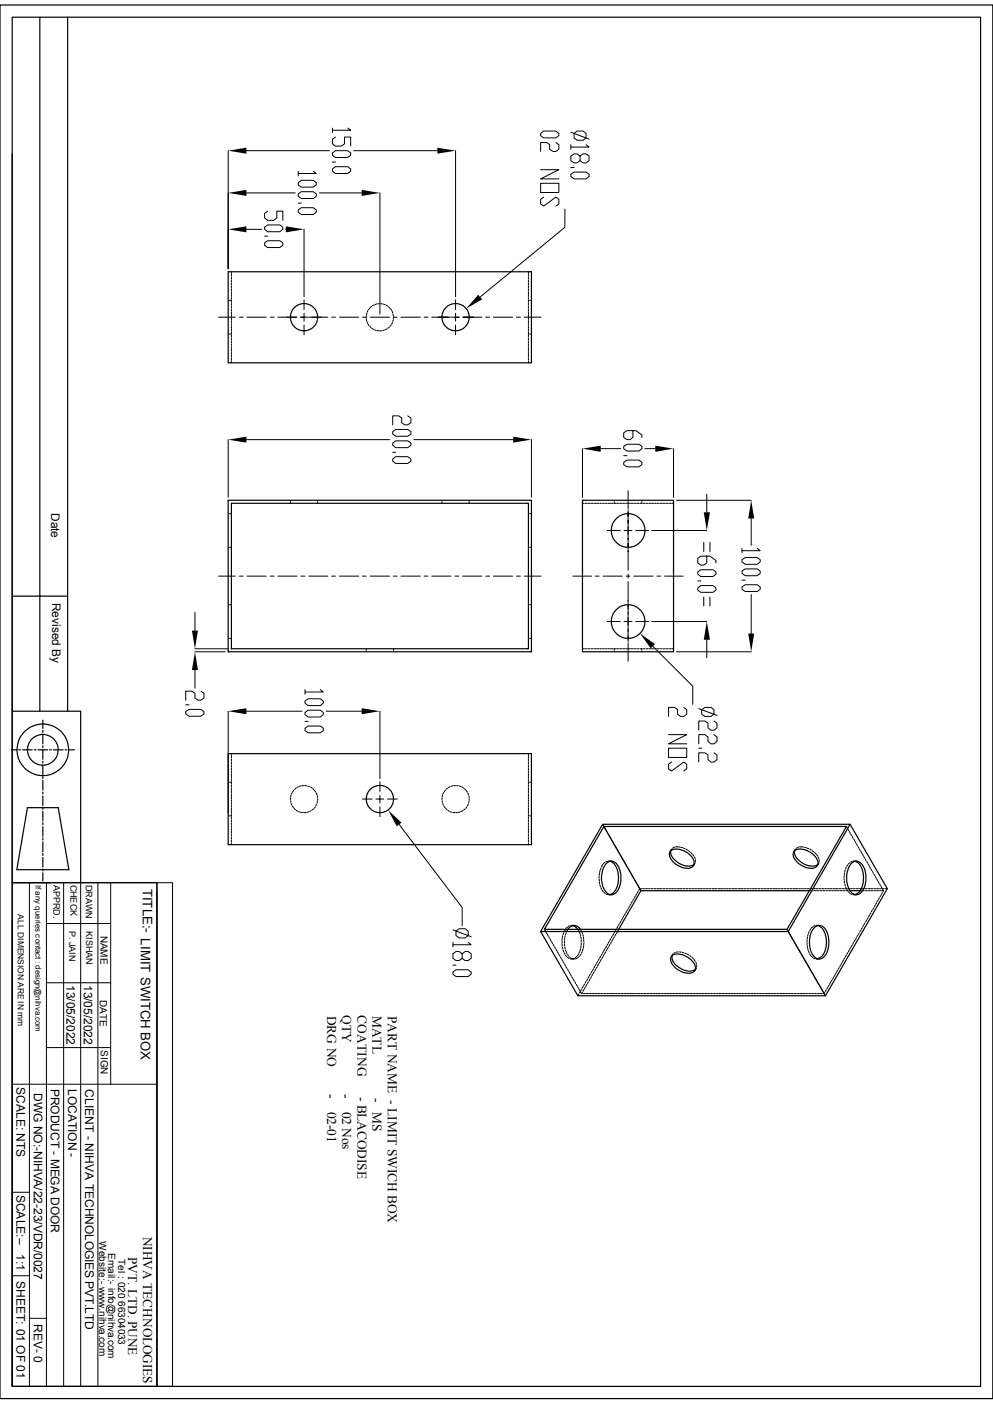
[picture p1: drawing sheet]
<svg xmlns="http://www.w3.org/2000/svg" width="210mm" height="297mm" viewBox="0 0 210 297" stroke-linecap="round" stroke-linejoin="round" font-family="sans-serif">
<g fill="none" stroke="#000" stroke-width=".25">
<path d="M0 1.1h210v294.8h-210zM2.6 3.6h204.8v289.7h-204.8zM8.4 3.6v146.9M14.3 3.6v146.9M2.6 32.6v117.9h14.5v36.2M48.3 57.5h64.1v19.3h-64.1zM48.3 105.8h64.1v32.1h-64.1zM48.9 106.5h62.9v30.7h-62.9zM123.2 105.8h19.3v32.1h-19.3zM2.6 126.1h11.7M2.4 158.6h1.2M2.6 150.5v36.2"/>
<path d="M4 158.6h.4M4.8 158.6h2M7.2 158.6h.4M8 158.6h2.1M9.1 152.4v1.7M9.1 154.5v.4M9.1 155.3v2.1M9.1 157.8v.4M9.1 158.6v2M10.5 158.6h.4M11.3 158.6h2M13.8 158.6h.3"/>
<path d="M14.6 158.6h1.1M48.3 159.4h64.1v19.3h-64.1zM5.8 170.9h6.5l2.3 13.1h-11zM9.1 161v.4M9.1 161.8v2.1M9.1 164.3v.4M9.1 165.1v2M9.1 167.6v.3M9.1 168.4v2M9.1 170.8v.4M9.1 171.6v2.1M9.1 174v.5"/>
<path d="M9.1 174.9v2M9.1 177.3v.4M9.1 178.1v2.1M127.5 174.4h52.3l-13.1 22.7h-52.4zM127.7 174.8h51.3l-12.5 21.8h-51.4zM127.7 174.8l7.9 13.6M141.9 179.9a3.5 3.5 0 0 1 4 .9 1.68 1.68 0 0 1 .4 2.6 3.7 3.7 0 0 1-4.4-1.6 1.31 1.31 0 0 1 0-1.9zM168.1 179.9a3.8 3.8 0 0 1 4.5 1.5 1.35 1.35 0 0 1 .2 1.7 1.35 1.35 0 0 1-1.6 .5 3.8 3.8 0 0 1-3.5-2.9zM179.8 174.4l7.9 13.6-13.1 22.7M2.6 186.7h30.6v106.6h-30.6zM2.6 194.8v98.5M9.1 184.7v1.7"/>
<path d="M9.1 180.6v.4M9.1 181.4v2M9.1 183.8v.4M114.3 197.1l7.9 13.6h52.4M120.1 196.6a1.5 1.5 0 0 1 2.7 0M121.2 195.8l.7 .5 .3 .3M128.2 182.7a1.58 1.58 0 0 1 2.7 .8 5.1 5.1 0 0 1-.8 5.5 1.48 1.48 0 0 1-2.3-.7 5.2 5.2 0 0 1 .4-5.6zM129 182.2a3.3 3.3 0 0 1 1.8 3.3 3.6 3.6 0 0 1-1.8 3.8M135.6 188.4h35.6M135.6 188.4l-4.7 8.2M141.9 180a3.2 3.2 0 0 0 2.5 3 2.42 2.42 0 0 0 2.4-.2M166.7 197.1l7.9 13.6"/>
<path d="M168 180a3.2 3.2 0 0 0 2.6 3 2.42 2.42 0 0 0 2.4-.2M172.2 196.3a1.61 1.61 0 0 1 2.7 .8 5.2 5.2 0 0 1-.8 5.5 1.61 1.61 0 0 1-2.5-1.1 5.5 5.5 0 0 1 .6-5.2zM173 195.8a2.93 2.93 0 0 1 1.8 2.9 5.4 5.4 0 0 1-.6 3.1M179.8 188.4h2.1M180 182.7a1.58 1.58 0 0 1 2.7 .8 5.1 5.1 0 0 1-.8 5.5 1.73 1.73 0 0 1-2.5-1.4 5.2 5.2 0 0 1 .6-4.9zM180.8 182.2a3.3 3.3 0 0 1 1.8 3.3 4.2 4.2 0 0 1-1.3 3.5l-.5 .2M142.2 202.2a3.3 3.3 0 0 1 3.9 .8 1.77 1.77 0 0 1 .6 2.6 3.9 3.9 0 0 1-4.8-2.1l-.1-.5zM142.2 202.2a3.1 3.1 0 0 0 2.4 3 2.48 2.48 0 0 0 2.5-.1M174.2 201.8l-.3 .5-.9 .5"/>
<circle cx="64.3" cy="67.1" r="2.89"/>
<circle cx="96.3" cy="67.1" r="2.89"/>
<circle cx="132.8" cy="112.2" r="3.6"/>
<circle cx="132.8" cy="131.5" r="3.6"/>
<circle cx="9.1" cy="158.6" r="5.5"/>
<circle cx="9.1" cy="158.6" r="3.3"/>
<circle cx="80.3" cy="169" r="2.89"/>
</g>
<g fill="none" stroke="#000" stroke-width=".21">
<path d="M48.3 31.9v25M52.1 31.9h17.6M63.1 38.7l.6-.6h2.6l.6 .6v.4l-.6 .5h-2.6l-.6-.5zM63.1 36.2v1M66.3 36.2l.6 .5h-3.8M70.3 32.3l.7-.4h2.5l.7 .4v.6l-.7 .4h-2.5l-.7-.4zM70.3 35.7l.7-.4h2.5l.7 .4v.5l-.7 .5h-2.5l-.7-.5zM70.3 27.1v.9M70.3 34.3h.7M71 29l-.7 .5v.9l.7 .5h1.2l.7-.5v-1.4h1.3v1.9M73.5 27.1l.7 .5h-3.9M74.8 31.9h17.7"/>
<path d="M96.4 31.9v30.9M114.3 28.2l.7-.5h2.6l.6 .5v.5l-.6 .5h-2.6l-.7-.5zM114.3 38.8h3.9v1.9h-3.9zM114.3 35.9h3.9l-3.9 1.9h3.9M117.6 30.1l.6 .5v1l-.6 .4h-.7l-.7-.4v-1l-.6-.5h-1.3v1.9M120.7 36.9l.7-.5h2.6l.6 .5v.4l-.6 .5h-2.6l-.7-.5zM120.7 28l3.9 1.4M120.7 30.6v1M120.7 35.4h.7M121.4 28.2l.6-.5h1.3l.7 .5v1l-.7 .5h-1.3l-.6-.5zM122.7 33l.6-.4h.7l.6 .4v1l-.6 .5h-.7l-.6-.5v-1l-.7-.4h-.6l-.7 .4v1l.7 .5h.6l.7-.5M124 30.6l.6 .5h-3.9"/>
<path d="M48.9 58v.5M48.9 58.7v.4M48.9 59.3v.4M48.9 59.9v.4M48.9 57.5v.4M52.1 48.5h3.2M52.1 40.8h10.3M56 48l.6-.4h2.6l.6 .4v.5l-.6 .5h-2.6l-.6-.5zM56 51.4l.6-.5h2.6l.6 .5v.5l-.6 .5h-2.6l-.6-.5zM56 50h.6M56.6 44.7l-.6 .5v.9l.6 .5h1.3l.6-.5v-1.4h1.3v1.9M60.5 48.5h.1"/>
<path d="M63.1 41l.6-.4h2.6l.6 .4v.5l-.6 .5h-2.6l-.6-.5zM63.1 44.4l.6-.5h2.6l.6 .5v.5l-.6 .5h-2.6l-.6-.5zM63.1 43h.6M64.3 48.5v14.3M67.6 40.8h8.9M80.3 40.8v25.7M111.8 58v.5M111.8 58.7v.4M111.8 59.3v.4M111.8 59.9v.4M111.8 57.5v.4M115 41.7l-.7 .5v.9l.7 .5 2.6-1.9 .6 .5v.9l-.6 .5"/>
<path d="M119.5 44.2v3.9l-17.9 14.7M46.2 67.1h3.6M48.3 63.5h.2M48.3 70.7h.2M48.7 63.5h.2v.5M48.7 70.7h.2M48.9 60.5v.4M48.9 61.1v.4M48.9 61.7v.4M48.9 62.3v.4M48.9 62.9v.4M48.9 64.2v.4"/>
<path d="M48.9 64.8v.4M48.9 65.4v.4M48.9 66v.4M48.9 66.6v.4M48.9 67.2v.4M48.9 67.8v.4M48.9 68.5v.3M48.9 69v.5M48.9 69.6v.5M48.9 70.3v.4M48.9 70.9v.4M48.9 71.5v.4"/>
<path d="M48.9 72.1v.4M48.9 72.7v.4M48.9 73.3v.4M48.9 73.9v.4M48.9 74.5v.5M48.9 75.1v.5M48.9 75.8v.4M48.9 76.4v.4M50.6 67.1h.8M52.2 67.1h4.1M57.1 67.1h.9M58.8 67.1h4"/>
<path d="M63.5 67.1h.8v.8M63.6 67.1h.9M64.3 63.4v2.1M64.3 68.7v2.1M64.3 66.3v.8h.8M65.3 67.1h4M70.1 67.1h.9M71.8 67.1h4.1M76.7 67.1h.8M77.5 67.4l.1 .4M77.5 66.8v.4M77.6 68l.2 .4"/>
<path d="M77.6 66.3l-.1 .3M77.8 65.7l-.1 .3M77.9 68.6l.2 .3M78.2 65.2l-.3 .3M78.2 69l.3 .3M78.3 67.1h4.1M78.6 64.8l-.3 .3M78.7 69.5l.3 .2M79.2 64.5l-.4 .2M79.2 69.8l.4 .1M79.7 64.3l-.4 .1M79.8 69.9l.4 .1"/>
<path d="M79.9 64.3h.4M80.5 64.3h.4M80.7 70h-.4M81.1 64.3l.4 .2M81.3 69.8l-.4 .1M81.7 64.6l.3 .2M81.9 69.6l-.4 .1M82.2 64.9l.3 .3M82.3 69.2l-.3 .2M82.6 65.3l.2 .4M82.7 68.7l-.2 .3M82.9 65.8l.2 .4"/>
<path d="M83 68.2l-.2 .3M83.1 66.4l.1 .4M83.2 67.1h.8M83.2 67.6l-.1 .4M83.2 67v.4M84.8 67.1h4.1M89.7 67.1h.8M91.3 67.1h4.1M95.5 67.1h.9v.8M96.2 67.1h.8M96.4 63.4v2.1M96.4 68.7v2.1"/>
<path d="M96.4 66.3v.8h.8M96.4 67.1h.1M97.8 67.1h4.1M102.7 67.1h.8M104.4 67.1h4M109.2 67.1h.9M110.9 67.1h3.5M111.8 60.5v.4M111.8 61.1v.4M111.8 61.7v.4M111.8 62.3v.4M111.8 62.9v.4"/>
<path d="M111.8 64.2v.4M111.8 64.8v.4M111.8 65.4v.4M111.8 66v.4M111.8 66.6v.4M111.8 67.2v.4M111.8 67.8v.4M111.8 68.5v.3M111.8 69v.5M111.8 69.6v.5M111.8 70.3v.4M111.8 70.9v.4"/>
<path d="M111.8 71.5v.4M111.8 72.1v.4M111.8 72.7v.4M111.8 73.3v.4M111.8 73.9v.4M111.8 74.5v.5M111.8 75.1v.5M111.8 75.8v.4M111.8 76.4v.4M111.8 70.7h.2M112 63.5h-.2v.5M112.2 63.5h.2"/>
<path d="M112.2 70.7h.2M48.3 93v12.2M52.1 93h30.3M83.1 91.3l.6-.5h2.5l.7 .5v.5l-.7 .5h-2.5l-.6-.5zM83.1 93.7l.6-.4h2.5l.7 .4v.5l-.7 .5h-2.5l-.6-.5zM83.1 97.1l.6-.5h2.5l.7 .5v.5l-.7 .4h-2.5l-.6-.4zM83.1 95.7h.6M86.2 88l.7 .4v1l-.7 .5h-.6l-.6-.5v-1l-.7-.4h-1.2v1.9M87.5 93h21M112.4 93v12.2M123.2 94.9v10.3M127 94.9h4.3"/>
<path d="M131.9 94.4l.7-.4h2.5l.7 .4v.5l-.7 .5h-2.5l-.7-.5zM131.9 97.8l.7-.5h2.5l.7 .5v.5l-.7 .5h-2.5l-.7-.5zM131.9 96.4h.7M133.9 91.1v1.4l-.7 .5h-.6l-.7-.5v-.9l.7-.5h1.9l1.3 .9v.5M136.4 94.9h2.2M142.5 94.9v10.3M48.3 108.7h.2M48.3 115.8h.2M48.7 108.7h.2M48.7 115.8h.2M61.4 105.8v.2M61.4 106.3v.2"/>
<path d="M67.2 105.8v.2M67.2 106.3v.2M93.5 105.8v.2M93.5 106.3v.2M99.2 105.8v.2M99.2 106.3v.2M111.8 108.7h.2M111.8 115.8h.2M112.2 108.7h.2M112.2 115.8h.2M123.2 106.5h.4M123.8 106.5h.4"/>
<path d="M124.4 106.5h.4M125 106.5h.4M125.6 106.5h.4M126.2 106.5h.4M126.8 106.5h.4M127.4 106.5h.4M128.1 106.5h.3M128.4 112.2h2.8M128.7 106.5h.4M129.2 106.5h.5M129.9 106.5h.4M129.9 105.8v.2"/>
<path d="M129.9 106.3v.2M130.5 106.5h.4M131.1 106.5h.4M131.7 106.5h.4M132 112.2h.8v.9M132.3 106.5h.4M132.8 111.4v.8h.8M132.8 103.8v3.8M132.8 107.9v12.7M132.9 106.5h.5M133.5 106.5h.4M134.2 106.5h.3"/>
<path d="M134.5 112.2h2.7M134.7 106.5h.5M135.4 106.5h.4M135.7 105.8v.2M135.7 106.3v.2M136 106.5h.4M136.6 106.5h.4M137.2 106.5h.4M137.8 106.5h.4M137.8 112.2h11.7M138.4 106.5h.4M139 106.5h.4"/>
<path d="M139.7 106.5h.3M140.3 106.5h.4M140.9 106.5h.4M141.5 106.5h.4M142.1 106.5h.4M143.1 105.8h15.8M148.8 114.7v2M149.5 104.6v3.8M149.5 117.6v1.5l-.7 .4h-.6l-.6-.4v-1l.6-.5h2l1.2 1v.5M150.2 114.7v2M156.9 118.4l.7-.5h2.5l.7 .5v.5l-.7 .5h-2.5l-.7-.5zM156.9 116v1"/>
<path d="M158.9 109.7v5.7M160.1 116l.7 .5h-3.9M41.2 137.2h7.1M41.2 137.9h6.4M41.2 129.5v3.9M46.2 121.9h3.6M48.3 127.9h.2M48.3 135h.2M48.7 127.9h.2M48.7 135h.2M50.6 121.9h.8M52.2 121.9h4.1"/>
<path d="M57.2 121.9h.8M58.8 121.9h4M63.6 121.9h.9M65.3 121.9h4M70.1 121.9h.9M71.8 121.9h4.1M76.7 121.9h.8M77.5 137.2v.3M77.5 137.7v.2M78.3 121.9h4.1M83.2 121.9h.8M83.2 137.2v.3"/>
<path d="M83.2 137.7v.2M84.8 121.9h4.1M89.7 121.9h.8M91.3 121.9h4.1M96.2 121.9h.8M97.8 121.9h4.1M102.7 121.9h.8M104.4 121.9h4M109.2 121.9h.9M110.9 121.9h3.5M111.8 127.9h.2M111.8 135h.2"/>
<path d="M112.2 127.9h.2M112.2 135h.2M121.2 121.9h3.9M123.2 137.2h.4M123.8 137.2h.4M124.4 137.2h.4M125 137.2h.4M125.6 137.2h.4M125.9 121.9h.8M126.2 137.2h.4M126.8 137.2h.4M127.4 137.2h.4"/>
<path d="M127.6 121.9h4M128.1 137.2h.3M128.4 131.5h2.8M128.7 137.2h.4M129.2 137.2h.5M129.9 137.2h.4M129.9 137.2v.3M129.9 137.7v.2M130.5 137.2h.4M131.1 137.2h.4M131.7 137.2h.4M132 131.5h.8v.8"/>
<path d="M132.3 137.2h.4M132.4 121.9h.8M132.8 131.4v.1M132.8 130.6v.9h.8M132.8 121.5v.8M132.8 123.1v12.7M132.8 136.1v3.8M132.9 137.2h.5M133.5 137.2h.4M134 121.9h4.1M134.2 137.2h.3M134.5 131.5h2.7"/>
<path d="M134.7 137.2h.5M135.4 137.2h.4M135.7 137.2v.3M135.7 137.7v.2M136 137.2h.4M136.6 137.2h.4M137.2 137.2h.4M137.8 137.2h.4M137.8 131.5h11.7M138 136.7l8.5 8.5v3.8M138.4 137.2h.4M138.9 121.9h.8"/>
<path d="M139 137.2h.4M139.7 137.2h.3M140.3 137.2h.4M140.5 121.9h4M140.9 137.2h.4M141.5 137.2h.4M142.1 137.2h.4M143.1 137.9h15.8M147.6 121l.6-.5h2.6l.6 .5v.5l-.6 .5h-2.6l-.6-.5zM147.6 124.4l.6-.5h2.6l.6 .5v.4l-.6 .5h-2.6l-.6-.5zM147.6 122.9h.6M148.8 126.3v1.9"/>
<path d="M149.5 135.3v3.8M150.2 126.3v1.9M156.9 120.8l.7-.4h2.5l.7 .4v.5l-.7 .5h-2.5l-.7-.5zM156.9 124.2l.7-.5h2.5l.7 .5v.5l-.7 .4h-2.5l-.7-.4zM156.9 122.7h.7M158.9 125.8v8.2M39.3 149.1h.7M39.3 150.5l.7-.4h2.5l.6 .4v.5l-.6 .5h-2.5l-.7-.5zM41.2 141.7v3.9M42.5 146.2l.6 .5v1l-.6 .4h-.6l-.7-.4v-1l-.6-.5h-1.3v1.9M48.3 150.5v21.5M48.9 159.4v.4"/>
<path d="M48.9 160v.4M52.1 150.5h11.8M64.5 145.9v1M64.5 152.6h.7M64.5 148.3l.7-.5h2.5l.7 .5v.5l-.7 .5h-2.5l-.7-.5zM64.5 150.7l.7-.5h2.5l.7 .5v.5l-.7 .5h-2.5l-.7-.5zM64.5 154.1l.7-.5h2.5l.7 .5v.5l-.7 .4h-2.5l-.7-.4zM67.7 145.9l.7 .5h-3.9M69 150.5h7.5M80.3 150.5v14.2M111.8 159.4v.4M111.8 160v.4"/>
<path d="M141.4 158.3h3.8v1.9h-3.8zM141.4 155.4h3.8l-3.8 2h3.8M144.6 149.6l.6 .5v1l-.6 .5h-.7l-.6-.5v-1l-.6-.5h-1.3v2M147.8 149.9l3.8 1.4M147.8 158.3h.6M148.4 150.1l.7-.5h1.3l.6 .5v1l-.6 .5h-1.3l-.7-.5zM151 152.5l.6 .5v1l-.6 .5h-.6l-.7-.5v-1l-.6-.5h-1.3v2M151 155.4l.6 .5v.9l-.6 .6h-.6l-.7-.6v-.9l-.6-.5h-1.3v2M151 159.3l.6 .4v1l-.6 .5h-.6l-.7-.5v-1l-.6-.4h-1.3v1.9M48.3 165.5h.2M48.3 172.6h.2M48.7 165.5h.2v.4"/>
<path d="M48.9 160.6v.4M48.9 161.2v.4M48.9 161.8v.4M48.9 162.4v.5M48.9 163.1v.3M48.9 163.7v.4M48.9 164.3v.4M48.9 164.9v.4M48.9 166.1v.4M48.9 166.7v.4M48.9 167.3v.4M48.9 167.9v.5"/>
<path d="M48.9 168.5v.5M48.9 169.2v.3M48.9 169.8v.4M48.9 170.4v.4M48.9 171v.4M48.9 171.6v.4M48.9 172.2v.4h-.2M48.9 172.8v.4M48.9 173.4v.4M48.9 174v.5M48.9 174.7v.3M48.9 175.3v.4"/>
<path d="M48.9 175.9v.4M48.9 176.5v.4M48.9 177.1v.4M48.9 177.7v.4M48.9 178.3v.4M61.4 168.8v.4M61.5 169.4v.4M61.6 168.2l-.1 .4M61.6 170l.1 .3M61.8 167.6l-.2 .4M61.8 170.5l.3 .4M62.1 167.1l-.2 .4"/>
<path d="M62.2 171l.3 .3M62.6 166.8l-.3 .2M62.7 171.4l.3 .2M63.1 166.4l-.3 .2M63.2 171.7l.3 .1M63.7 166.2l-.4 .2M63.8 171.9h.3M63.9 166.2h.4M64.3 171.9h.4M64.5 166.2h.4M65.1 166.3l.3 .1M65.3 171.7l-.4 .2"/>
<path d="M65.7 166.5l.3 .2M65.8 171.5l-.3 .2M66.2 166.8l.2 .3M66.3 171.1l-.3 .3M66.5 167.3l.3 .3M66.7 170.6l-.2 .4M66.9 167.8l.2 .3M67 170.1l-.2 .4M67.1 168.4l.1 .3M67.1 169.5v.4M67.2 169v.3M76.6 169h2.1"/>
<path d="M79.5 169h.8v.9M80.3 169v.1M80.3 168.2v.8h.9M80.3 165.4v2M80.3 170.7v2.1M82 169h2M84.4 174.4l13.3 17.6v3.8M93.5 169.4l.1 .4M93.5 168.8v.4M93.6 168.2l-.1 .4M93.6 170l.2 .3M93.9 167.6l-.2 .4"/>
<path d="M93.9 170.5l.2 .4M94.2 167.1l-.2 .4M94.2 171l.3 .3M94.7 166.8l-.3 .2M94.7 171.4l.3 .2M95.2 166.4l-.4 .2M95.2 171.7l.4 .1M95.8 166.2l-.4 .2M95.8 171.9h.4M95.9 166.2h.5M96.4 171.9h.4M96.6 166.2h.3"/>
<path d="M97.2 166.3l.3 .1M97.4 171.7l-.5 .2M97.7 166.5l.3 .2M97.9 171.5l-.4 .2M98.2 166.8l.3 .3M98.4 171.1l-.4 .3M98.6 167.3l.2 .3M98.8 170.6l-.3 .4M98.9 167.8l.2 .3M99 170.1l-.2 .4M99.1 168.4l.1 .3M99.2 169.5l-.1 .4"/>
<path d="M99.2 169v.3M111.8 160.6v.4M111.8 161.2v.4M111.8 161.8v.4M111.8 162.4v.5M111.8 163.1v.3M111.8 163.7v.4M111.8 164.3v.4M111.8 164.9v.4M111.8 166.1v.4M111.8 166.7v.4M111.8 167.3v.4"/>
<path d="M111.8 167.9v.5M111.8 168.5v.5M111.8 169.2v.3M111.8 169.8v.4M111.8 170.4v.4M111.8 171v.4M111.8 171.6v.4M111.8 172.2v.4h.2M111.8 172.8v.4M111.8 173.4v.4M111.8 174v.5M111.8 174.7v.3"/>
<path d="M111.8 175.3v.4M111.8 175.9v.4M111.8 176.5v.4M111.8 177.1v.4M111.8 177.7v.4M111.8 178.3v.4M112 165.5h-.2v.4M112.2 165.5h.2M112.2 172.6h.2M127.5 174.4l.2 .4M127.8 174.9l.2 .4M128.1 175.5l.2 .3"/>
<path d="M128.4 176l.2 .4M128.7 176.5l.2 .4M129 177l.2 .4M129.3 177.6l.2 .3M129.6 178.1l.2 .4M129.9 178.6l.2 .4M130.2 179.2l.2 .3M130.5 179.7l.2 .3M141.9 179.7l-.2 .5M142 161.2l-.6 .5v.9l.6 .5 2.6-1.9 .6 .5v.9l-.6 .5M142.1 179.6l-.2 .4M142.6 179.2l-.4 .3"/>
<path d="M142.8 179.2h1M143.9 179.2l.5 .1M144.5 179.4l.4 .1M145.1 179.6l.4 .2M145.6 180l.3 .2M168.1 179.7l-.2 .5M168.3 179.6l-.3 .4M168.8 179.2l-.4 .3M169 179.2h.9M170.1 179.2l.4 .1M170.7 179.4l.4 .1M171.3 179.6l.3 .2"/>
<path d="M171.8 180l.3 .2M179 174.8l.2 .4M179.3 175.4l.2 .3M179.6 175.9l.2 .4M179.9 176.4l.2 .4M180.3 177l.1 .3M180.6 177.5l.2 .3M180.8 178l.3 .4M181.1 178.6l.3 .3M181.4 179.1l.3 .4M181.8 179.6l.1 .4M2.6 186.7h30.6"/>
<path d="M6.2 186.7v106.6M9.8 195.4h13.6M9.8 186.7v106.6M13.5 186.7v106.6M17.1 186.7v106.6M20.7 186.7v106.6M23.4 186.7v42.7M33.2 186.7h3.3v106.6h-3.3zM33.2 188.6v104.7M95.8 196.7l3.9 1.5M95.8 199.3v1M96.4 197l.7-.5h1.3l.6 .5v.9l-.6 .5h-1.3l-.7-.5z"/>
<path d="M99 199.3l.7 .6h-3.9M115.1 196.6l.3 .4M115.4 197.1l.3 .4M115.8 197.7l.2 .3M116.1 198.2l.2 .3M116.4 198.7l.2 .4M116.7 199.3l.2 .3M117 199.8l.2 .4M118.9 199.8v.4M118.9 199.1v.5M118.9 198.5v.4M119 198l-.1 .3"/>
<path d="M119.2 197.4l-.1 .3M119.4 199.8v.4M119.4 199.1v.5M119.4 198.5v.4M119.5 198v.3M119.6 196.5l-.3 .6M119.7 197.4l-.1 .3M120.1 196.1l-.3 .2M120.1 196.6l-.3 .5M120.6 195.8l-.4 .2M120.8 195.8h.4M120.9 195.7h.5"/>
<path d="M122.2 196.6l.2 .3M122.5 197.1l.2 .4M122.7 197.7l.1 .4M122.8 196.6l.1 .3M122.9 198.3v.4M122.9 198.9v.4M122.9 199.5v.4M123.1 197.1l.1 .4M123.3 197.7l.1 .4M123.4 198.3v.4M123.4 198.9l.1 .4M123.5 199.5l-.1 .4"/>
<path d="M126.7 185.4v.4M126.7 186v.4M126.7 186.6l.1 .4M126.8 184.7l-.1 .5M126.9 187.2l.1 .4M126.9 184.1l-.1 .5M127.1 187.7l.2 .4M127.1 183.6l-.1 .4M127.3 188.3l.3 .3M127.5 182.9l-.3 .5M127.7 188.8l.3 .3M127.9 182.5l-.3 .3"/>
<path d="M128.2 189.1l.4 .2M128.5 182.2l-.4 .2M128.6 199.7l-.2 .3M128.7 182.2h.3M128.7 182.2h.6M128.7 189.3h.6M128.8 189.3h.2M128.9 199.1l-.2 .4M129 199.8l-.2 .4M129.2 198.6l-.3 .4M129.3 199.3l-.2 .3M129.5 198.1l-.3 .4"/>
<path d="M129.6 198.7l-.2 .4M129.8 197.6l-.2 .3M129.9 198.2l-.2 .3M130.1 197l-.2 .4M130.2 197.7l-.2 .3M130.4 196.5l-.2 .3M130.6 197.1l-.3 .4M130.7 196l-.2 .3M130.8 180.2l.2 .4M130.9 196.6l-.3 .4M131 195.5l-.2 .3M131.1 180.8l.2 .3"/>
<path d="M131.3 194.9l-.2 .4M131.4 181.3l.2 .4M131.6 194.4l-.2 .3M131.7 181.8l.3 .4M131.9 193.8l-.2 .4M132 182.3l.2 .4M132.2 193.3l-.2 .4M132.3 182.9l.2 .3M132.5 192.8l-.2 .4M132.6 183.4l.2 .3M132.8 192.3l-.2 .3M133 183.9l.1 .4"/>
<path d="M133.1 191.7l-.2 .4M133.3 184.4l.2 .4M133.4 191.2l-.2 .4M133.6 185l.2 .3M133.7 190.7l-.2 .4M133.9 185.5l.2 .3M134 190.2l-.1 .3M134.2 186.1l.2 .3M134.4 189.6l-.2 .4M134.5 186.6l.2 .3M134.7 189.1l-.2 .3M134.8 187.1l.2 .4"/>
<path d="M135 188.6l-.3 .3M135.1 187.6l.2 .4-.2 .4M135.3 188h.4M135.9 188h.4M136.5 188h.4M137.2 188h.3M137.8 188h.4M138.4 188h.4M139 188h.4M139.6 188h.4M140.2 188h.4M140.8 188h.4"/>
<path d="M141.4 188h.4M142 188h.5M142.7 188h.3M143.3 188h.4M143.8 188h.5M144.5 188h.4M145.1 188h.4M145.7 188h.4M146.1 180.3l.3 .3M146.3 188h.4M146.5 180.8l.3 .3M146.9 181.3l.1 .4"/>
<path d="M146.9 182.6l-.2 .5M146.9 188h.4M147 182.5l-.2 .3M147.1 181.9v.3M147.5 188h.5M148.1 188h.4M148.8 188h.3M149.4 188h.4M150 188h.4M150.6 188h.4M151.2 188h.4M151.8 188h.4"/>
<path d="M152.4 188h.4M153 188h.4M153.6 188h.5M154.3 188h.3M154.9 188h.4M155.4 188h.5M156.1 188h.4M156.7 188h.4M157.3 188h.4M157.9 188h.4M158.5 188h.4M159.1 188h.5"/>
<path d="M159.7 188h.4M160.4 188h.3M161 188h.4M161.6 188h.4M162.2 188h.4M162.8 188h.4M163.4 188h.4M164 188h.4M164.6 188h.4M165.2 188h.5M165.9 188h.3M166.5 196.6l.2 .4"/>
<path d="M166.5 188h.4M166.8 197.1l.2 .4M167 197.7l.3 .3M167.1 188h.4M167.4 198.2l.2 .3M167.7 198.7l.2 .4M167.7 188h.4M168 199.3l.2 .3M168.3 199.8l.2 .4M168.3 188h.4M168.9 188h.4M169.5 188h.4"/>
<path d="M170.1 188h.4M170.7 198.8v.4M170.7 199.4v.4M170.7 188h.5M170.8 198.2l-.1 .4M170.9 197.6l-.1 .4M171.2 197.1l-.2 .3M171.2 188.4h.2M171.4 188h.3M171.4 196.5l-.2 .3M171.6 188.4h.4M171.9 196.1l-.3 .3"/>
<path d="M172 188h.4M172.2 188.4h.4M172.3 180.3l.3 .3M172.4 195.8l-.4 .2M172.6 188h.4M172.6 195.8h.4M172.7 180.8l.2 .3M172.7 195.7h.6M172.8 188.4h.4M173 181.3l.2 .4M173.1 182.6l-.2 .5M173.2 188h.4"/>
<path d="M173.2 181.9l.1 .3M173.2 182.5l-.2 .3M173.4 188.4h.4M173.8 188h.4M174 188.4h.5M174.4 188h.4M174.7 188.4h.3M175 188h.4M175.3 188.4h.4M175.6 188h.4M175.9 188.4h.4M176.2 188h.5"/>
<path d="M176.5 188.4h.4M176.8 188h.4M177.1 188.4h.4M177.5 188h.3M177.7 188.4h.4M178.1 188h.4M178.3 188.4h.4M178.5 185.8l.1 .4M178.6 186.4v.4M178.6 185.2l-.1 .4M178.6 184.6v.4M178.7 187l.1 .4"/>
<path d="M178.7 188h.4M178.8 184l-.1 .4M178.9 187.6l.1 .4M178.9 188.4h.4M179 183.4l-.1 .4M179.1 188.2l.2 .3M179.3 188h.4M179.3 182.9l-.2 .4M179.5 188.7l.2 .3M179.5 188.4h.3M179.7 182.5l-.2 .3M179.9 188h.4"/>
<path d="M179.9 189.1l.4 .1M180.2 199.9l-.2 .4M180.3 182.2l-.4 .2M180.5 189.3h.3M180.5 182.2h.3M180.5 199.4l-.2 .4M180.5 188h.4M180.6 182.2h.5M180.6 189.3h.5M180.8 198.9l-.2 .3M181.1 188h.4M181.1 198.4l-.2 .3"/>
<path d="M181.4 197.8l-.2 .4M181.7 197.3l-.1 .4M181.7 188h.4M181.9 188.4h.3M182.1 196.8l-.2 .3M182.1 180.1l.2 .4M182.3 188.4h.5M182.3 188h.5M182.4 196.3l-.2 .3M182.4 180.7l.2 .3M182.7 195.7l-.2 .3M182.7 181.2l.2 .4"/>
<path d="M183 195.2l-.2 .3M183 188.4h.3M183 188h.3M183 181.7l.2 .4M183.3 194.6l-.2 .4M183.3 182.2l.2 .4M183.6 188.4h.4M183.6 188h.4M183.6 194.1l-.2 .4M183.6 182.8l.2 .3M183.9 193.6l-.2 .3M183.9 183.3l.2 .4"/>
<path d="M184.2 188h.4M184.2 193.1l-.2 .3M184.2 188.4h.4M184.2 183.9l.2 .3M184.5 192.5l-.2 .4M184.5 184.4l.2 .3M184.8 192l-.2 .4M184.8 188.4h.4M184.8 188h.4M184.8 184.9l.2 .4M185.1 191.5l-.2 .3M185.1 185.4l.2 .4"/>
<path d="M185.4 188h.4M185.4 191l-.2 .3M185.4 188.4h.4M185.4 186l.2 .3M185.7 190.4l-.2 .4M185.7 186.5l.2 .4M186 189.9l-.2 .3M186 188.4h.4M186 188h.4M186.1 187l.1 .4M186.4 189.4l-.3 .3M186.4 187.5l.2 .4"/>
<path d="M186.6 188.4h.3M186.6 188h.4M186.6 188.8l-.2 .4M186.6 188.1l.3 .3M186.9 188.4l-.2 .2M187.2 188h.5M9.8 207.9h13.6M95.8 204.2h.6M95.8 205.6l.6-.5h2.6l.7 .5v.5l-.7 .5h-2.6l-.6-.5zM97.7 201.8l.7-.5h.6l.7 .5v.9l-.7 .5h-.6l-.7-.5v-.9l-.6-.5h-.7l-.6 .5v.9l.6 .5h.7l.6-.5M117.3 200.3l.2 .4M117.6 200.8l.2 .4"/>
<path d="M117.9 201.4l.2 .3M118.2 201.9l.2 .4M118.5 202.4l.2 .4M118.8 202.9l.2 .4M119 200.4v.3M119.1 201l.1 .3M119.1 203.5l.2 .3M119.3 201.5l.2 .4M119.4 204l.2 .4M119.5 200.4v.3M119.6 201l.2 .3M119.6 202.1l.2 .3"/>
<path d="M119.7 204.6l.2 .3M119.8 201.5l.2 .4M120 202.5l.4 .2M120.1 205.1l.1 .3M120.1 202.1l.3 .3M120.4 205.6l.2 .4M120.5 202.5l.4 .2M120.5 202.8l.9 .1M120.7 206.1l.2 .4M120.9 206.7l.3 .3M121 202.8l.5 .1M121.2 207.2l.3 .4"/>
<path d="M121.5 202.7l-.4 .2M121.6 207.7l.2 .4M121.9 208.2l.2 .4M122 202.4l-.3 .2M122 202.7l-.3 .2M122.2 208.8l.2 .3M122.3 201.8l-.2 .4M122.4 210.3l-.2 .4M122.5 209.3l.2 .4M122.5 202.4l-.3 .2M122.6 201.3l-.2 .4M122.8 209.7l-.2 .4"/>
<path d="M122.8 209.8l.2 .4M122.8 200.7l-.1 .4M122.9 201.8l-.3 .4M122.9 200.1v.4M123 210.2h.2M123.1 209.2l-.2 .3M123.1 201.3l-.1 .4M123.2 209.8l-.2 .4M123.3 200.7l-.1 .4M123.4 208.7l-.3 .3M123.4 210.2h.4M123.4 200.1v.4"/>
<path d="M123.5 209.3l-.2 .4M123.7 208.2l-.3 .3M123.8 208.8l-.2 .3M124 207.6l-.2 .3M124 210.2h.4M124.1 208.2l-.2 .4M124.3 207.1l-.2 .3M124.4 207.7l-.2 .4M124.6 206.5l-.2 .4M124.6 210.2h.5M124.8 207.2l-.3 .4M124.9 206l-.2 .4"/>
<path d="M125.1 206.7l-.3 .3M125.2 205.5l-.2 .3M125.2 210.2h.4M125.3 206.1l-.2 .4M125.5 205l-.2 .3M125.6 205.6l-.2 .4M125.8 204.4l-.2 .4M125.9 210.2h.3M125.9 205.1l-.1 .3M126.1 203.9l-.2 .4M126.3 204.6l-.2 .3M126.4 203.4l-.2 .4"/>
<path d="M126.4 210.2h.5M126.6 204l-.2 .4M126.7 202.9l-.2 .3M126.9 203.5l-.2 .3M127 202.3l-.2 .4M127.1 210.2h.4M127.2 202.9l-.2 .4M127.3 201.8l-.2 .3M127.5 202.4l-.2 .4M127.6 201.3l-.2 .3M127.7 210.2h.4M127.8 201.9l-.2 .4"/>
<path d="M127.9 200.7l-.2 .4M128.1 201.4l-.2 .3M128.2 200.2l-.1 .4M128.3 210.2h.4M128.4 200.8l-.2 .4M128.7 200.3l-.2 .4M128.9 210.2h.4M129.5 210.2h.4M130.1 210.2h.4M130.7 210.2h.4M131.4 210.2h.3M132 210.2h.4"/>
<path d="M132.6 210.2h.4M133.2 210.2h.4M133.8 210.2h.4M134.4 210.2h.4M135 210.2h.4M135.6 210.2h.4M136.2 210.2h.5M136.9 210.2h.3M137.5 210.2h.4M138 210.2h.5M138.7 210.2h.4M139.3 210.2h.4"/>
<path d="M139.9 210.2h.4M140.5 210.2h.4M141.1 210.2h.4M141.7 210.2h.5M142.2 202l-.3 .4M142.3 210.2h.4M142.3 201.8l-.2 .4M142.8 201.5l-.3 .2M143 210.2h.3M143.4 201.4h-.4M143.6 210.2h.4M143.6 201.4h.4"/>
<path d="M144.2 210.2h.4M144.2 201.4l.4 .1M144.8 210.2h.4M144.8 201.6l.4 .2M145.4 210.2h.4M145.4 201.8l.3 .3M145.9 202.2l.3 .2M146 210.2h.4M146.4 202.6l.3 .3M146.6 210.2h.4M146.8 203l.2 .3M147.2 203.5l.1 .4"/>
<path d="M147.2 210.2h.4M147.2 204.9l-.2 .4M147.3 204.7l-.2 .4M147.3 204.1v.4M147.8 210.2h.5M148.5 210.2h.3M149.1 210.2h.4M149.6 210.2h.5M150.3 210.2h.4M150.9 210.2h.4M151.5 210.2h.4M152.1 210.2h.4"/>
<path d="M152.7 210.2h.4M153.3 210.2h.5M153.9 210.2h.4M154.6 210.2h.3M155.2 210.2h.4M155.8 210.2h.4M156.4 210.2h.4M157 210.2h.4M157.6 210.2h.4M158.2 210.2h.4M158.8 210.2h.4M159.4 210.2h.5"/>
<path d="M160.1 210.2h.3M160.7 210.2h.4M161.3 210.2h.4M161.9 210.2h.4M162.5 210.2h.4M163.1 210.2h.4M163.7 210.2h.4M164.3 210.2h.4M164.9 210.2h.5M165.5 210.2h.4M166.2 210.2h.4M166.8 210.2h.4"/>
<path d="M167.4 210.2h.4M168 210.2h.4M168.6 210.2h.4M168.6 200.3l.2 .4M168.9 200.8l.2 .4M169.2 210.2h.4M169.2 201.4l.2 .3M169.5 201.9l.2 .4M169.8 210.2h.4M169.8 202.4l.2 .4M170.1 202.9l.2 .4M170.4 210.2h.4"/>
<path d="M170.4 203.5l.2 .3M170.7 204l.2 .4M170.7 200l.1 .4M170.8 200.6l.1 .4M171 201.2l.2 .4M171 210.2h.4M171 204.6l.2 .3M171.2 201.8l.2 .3M171.3 205.1l.2 .3M171.6 202.3l.3 .3M171.7 210.2h.3M171.7 205.6l.1 .4"/>
<path d="M172 206.1l.2 .4M172 202.7l.4 .1M172.3 210.2h.4M172.3 206.7l.2 .3M172.6 207.2l.2 .4M172.6 202.9h.4M172.7 202.9h.6M172.8 207.7l.3 .4M172.9 210.2h.4M173.2 208.2l.2 .4M173.5 210.2h.4M173.5 208.8l.2 .3"/>
<path d="M173.8 209.3l.2 .4M174.1 209.8l.2 .4M174.1 210.2h.2M174.4 210l-.1 .2M174.7 209.5l-.2 .3M175 208.9l-.2 .4M175.3 208.4l-.2 .3M175.6 207.9l-.2 .3M175.9 207.3l-.2 .4M176.3 206.8l-.2 .4M176.6 206.3l-.2 .3M176.9 205.7l-.2 .4"/>
<path d="M177.2 205.2l-.2 .4M177.5 204.7l-.2 .4M177.8 204.2l-.2 .3M178.1 203.6l-.2 .4M178.4 203.1l-.2 .4M178.7 202.6l-.2 .3M179 202.1l-.2 .3M179.3 201.5l-.2 .4M179.6 201l-.2 .3M179.9 200.4l-.2 .4M2.6 229.4h30.6M9.8 221.6h13.6"/>
<path d="M2.6 252.2h3.6M2.6 269.9h3.6M6.2 278.9h3.6"/>
</g>
<g fill="#000">
<path d="M48.3 31.9l3.8-.7v1.3zM92.5 31.2l3.9 .7-3.9 .6zM48.3 48.5l3.8-.6v1.2zM48.3 40.8l3.8-.6v1.2zM60.5 47.9l3.8 .6-3.8 .6zM76.5 40.2l3.8 .6-3.8 .6zM101.1 62.4l.9 .9-3.4 2zM48.3 93l3.8-.6v1.2zM108.5 92.4l3.9 .6-3.9 .6zM123.2 94.9l3.8-.6v1.3zM138.6 94.3l3.9 .6-3.9 .7zM148.8 108.4h1.4l-.7 3.8z"/>
<path d="M158.9 105.8l.6 3.9h-1.3zM40.6 133.4h1.3l-.7 3.8zM135.3 134l3.2 2.3-.9 .9zM149.5 131.5l.7 3.8h-1.4zM158.2 134h1.3l-.6 3.9zM41.2 137.9l.7 3.8h-1.3zM48.3 150.5l3.8-.7v1.3zM76.5 149.8l3.8 .7-3.8 .6zM82.1 171.4l2.8 2.6-1 .8z"/>
</g>
<g font-size="2.8">
<text x="30.2" y="188" transform="rotate(90 30.2 188)">TITLE:- LIMIT SWITCH BOX</text>
<text x="69.2" y="214.8" transform="rotate(90 69.2 214.8)">DRG NO</text>
<text x="72.4" y="214.8" transform="rotate(90 72.4 214.8)">QTY</text>
<text x="75.6" y="214.8" transform="rotate(90 75.6 214.8)">COATING</text>
<text x="78.8" y="214.8" transform="rotate(90 78.8 214.8)">MATL</text>
<text x="82" y="214.8" transform="rotate(90 82 214.8)">PART NAME - LIMIT SWICH BOX</text>
<text x="69.2" y="231.5" transform="rotate(90 69.2 231.5)">-</text>
<text x="72.4" y="231.5" transform="rotate(90 72.4 231.5)">-</text>
<text x="75.6" y="232" transform="rotate(90 75.6 232)">- BLACODISE</text>
<text x="78.8" y="232.2" transform="rotate(90 78.8 232.2)">-</text>
<text x="69.2" y="235.2" transform="rotate(90 69.2 235.2)">02-01</text>
<text x="72.4" y="235.2" transform="rotate(90 72.4 235.2)">02 Nos</text>
<text x="78.8" y="235.2" transform="rotate(90 78.8 235.2)">MS</text>
<text x="30.3" y="261.6" transform="rotate(90 30.3 261.6)">NIHVA TECHNOLOGIES</text>
<text x="27.1" y="265.9" transform="rotate(90 27.1 265.9)">PVT. LTD. PUNE</text>
</g>
<g font-size="2.5">
<text x="10.8" y="108.5" transform="rotate(90 10.8 108.5)">Date</text>
<text x="11" y="127.5" transform="rotate(90 11 127.5)">Revised By</text>
<text x="14.1" y="208.4" transform="rotate(90 14.1 208.4)">13/05/2022</text>
<text x="17.7" y="208.3" transform="rotate(90 17.7 208.3)">13/05/2022</text>
<text x="3.5" y="230" transform="rotate(90 3.5 230)">SCALE: NTS</text>
<text x="7.2" y="231.2" transform="rotate(90 7.2 231.2)">DWG NO:-NIHVA/22-23/VDR/0027</text>
<text x="10.8" y="230.3" transform="rotate(90 10.8 230.3)">PRODUCT - MEGA DOOR</text>
<text x="14.4" y="230.3" transform="rotate(90 14.4 230.3)">LOCATION -</text>
<text x="18" y="230.4" transform="rotate(90 18 230.4)">CLIENT - NIHVA TECHNOLOGIES PVT.LTD</text>
<text x="3.5" y="252.7" transform="rotate(90 3.5 252.7)">SCALE:--</text>
<text x="3.5" y="265.3" transform="rotate(90 3.5 265.3)">1:1</text>
<text x="3.5" y="271" transform="rotate(90 3.5 271)">SHEET: 01 OF 01</text>
<text x="7.2" y="280" transform="rotate(90 7.2 280)">REV- 0</text>
</g>
<g font-size="2.1">
<text x="21.3" y="197.9" transform="rotate(90 21.3 197.9)">NAME</text>
<text x="21.1" y="211.5" transform="rotate(90 21.1 211.5)">DATE</text>
<text x="21.3" y="222.1" transform="rotate(90 21.3 222.1)">SIGN</text>
<text x="21" y="262.6" transform="rotate(90 21 262.6)">Website:- www.nihva.com</text>
<text x="22.9" y="265" transform="rotate(90 22.9 265)">Email:- info@nihva.com</text>
<text x="25" y="266.3" transform="rotate(90 25 266.3)">Tel : 020 66304033</text>
</g>
<g font-size="1.9">
<text x="11.3" y="187.2" transform="rotate(90 11.3 187.2)">APPRD.</text>
<text x="14.9" y="187.1" transform="rotate(90 14.9 187.1)">CHECK</text>
<text x="18.1" y="187.2" transform="rotate(90 18.1 187.2)">DRAWN</text>
<text x="14.6" y="196.9" transform="rotate(90 14.6 196.9)">P. JAIN</text>
<text x="18.2" y="197" transform="rotate(90 18.2 197)">KISHAN</text>
</g>
<text font-size="1.8" x="3.8" y="193.4" transform="rotate(90 3.8 193.4)">ALL DIMENSION ARE IN mm</text>
<text font-size="1.7" x="7.5" y="187.2" transform="rotate(90 7.5 187.2)">If any queries contact : design@nihva.com</text>
</svg>
